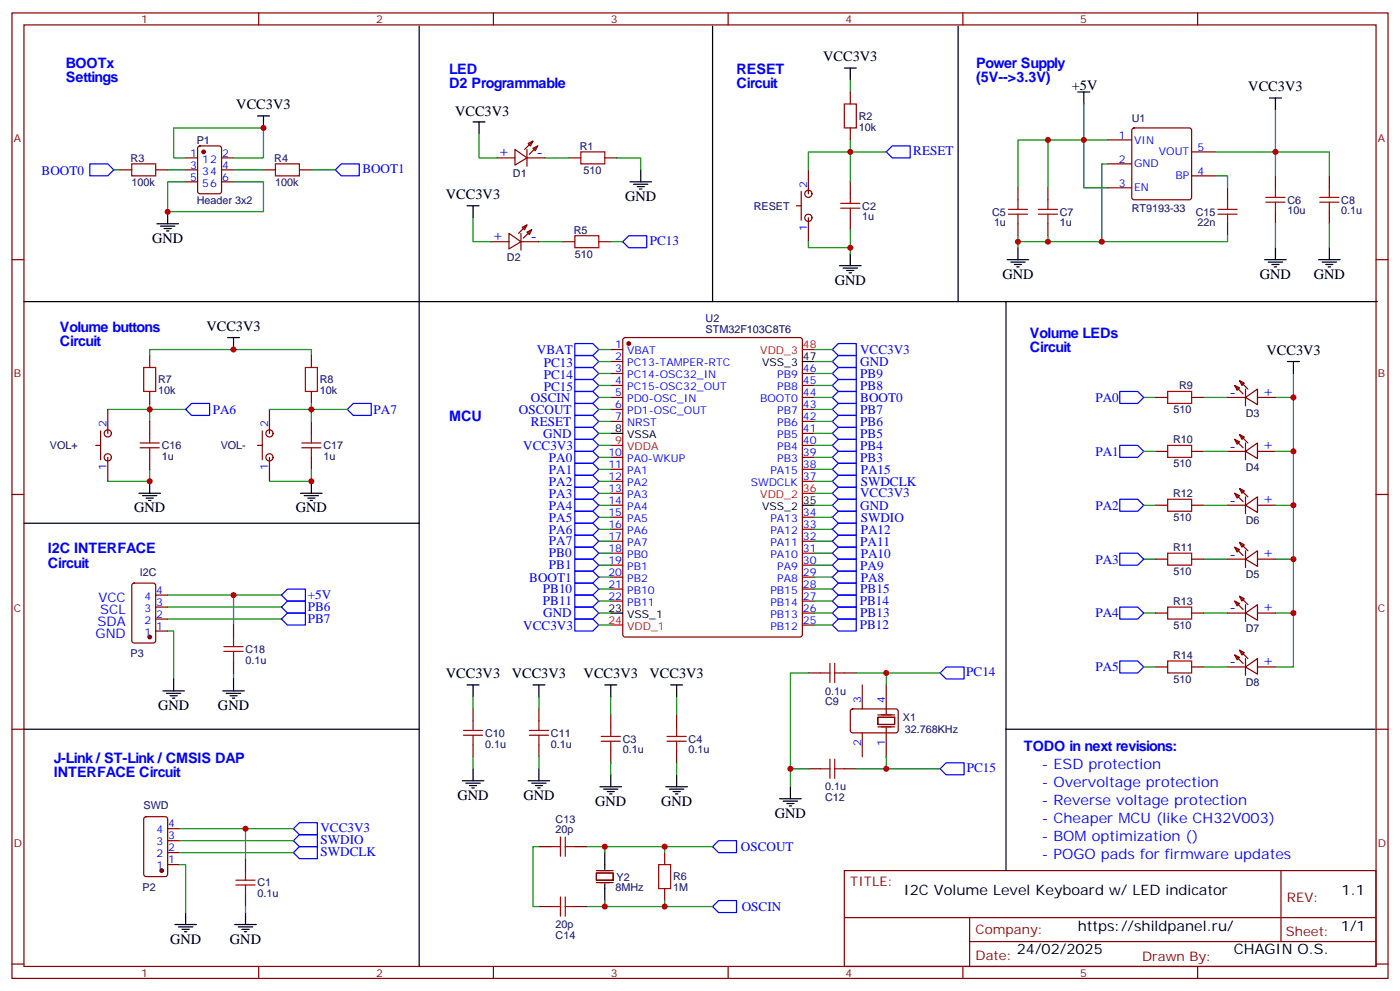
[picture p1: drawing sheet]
<svg xmlns="http://www.w3.org/2000/svg" width="412mm" height="292mm" viewBox="0 0 412 292" stroke-linecap="round" stroke-linejoin="round" font-family="sans-serif">
<g fill="none" stroke="#870000" stroke-width=".35">
<path d="M3.5 3.8h405.4v284.3h-405.4zM7.1 7.3h398.2v277.3h-398.2zM76.2 3.8v3.5M145.3 3.8v3.5M214.5 3.8v3.5M283.6 3.8v3.5M352.8 3.8v3.5M250.5 27.1v3.5M250.5 37.7v3.5M333.6 37.9l.5-.2h16.2l.5 .2 .2 .5v19.7l-.2 .5-.5 .2h-16.2l-.5-.2-.2-.5v-19.7zM35.3 50h3.5M45.9 50h3.5"/>
<path d="M54.7 46.5h3.5M54.7 50h3.5M54.7 53.6h3.5M58.4 43.2l.5-.2h5.7l.6 .4 .1 13-.5 .6-5.9 .1-.6-.5-.1-12.9zM65.3 46.5h3.5M65.3 50h3.5M65.3 53.6h3.5M77.6 50h3.5M88.2 50h3.5M146.4 46.5h5.3M151.7 44l3.5 2.5-3.5 2.1zM155.2 46.5h5.3"/>
<path d="M155.2 44v5M155.6 42.3l1.4-.7-.7 1.4zM157 43.7l1.4-.7-.7 1.4zM157 41.6l-2.5 2.4M158.4 43l-2.5 2.4M167.6 46.5h3.5M178.2 46.5h3.5M236 56.4v8.4M238.1 50v7.1M250.5 53.6v3.5M299.9 55.3v3.5M308.7 55.3v3.5"/>
<path d="M326.3 41.2h7.1M326.3 48.3h7.1M326.3 55.3h7.1M351 51.8h7.1M351 44.7h7.1M361.6 55.3v3.5M375.7 51.8v3.5M391.6 51.8v3.5M3.5 76.5h3.6M144.6 71.2h5.3M149.9 68.7l3.6 2.5-3.6 2.1zM153.5 71.2h5.2"/>
<path d="M153.5 68.7v5M153.8 67l1.4-.7-.7 1.4zM155.2 68.4l1.4-.7-.7 1.4zM155.2 66.3l-2.4 2.4M156.6 67.7l-2.4 2.4M165.8 71.2h3.5M176.4 71.2h3.5M234.6 60.6h1.4M238.1 64.1v7.1M250.5 64.1v3.6M299.9 65.9v3.5M308.7 65.9v3.5"/>
<path d="M361.6 65.9v3.5M375.7 62.4v3.5M391.6 62.4v3.5M405.3 76.5h3.6M183.7 99.6l.4-.2h51.6l.6 .4 .1 87.1-.5 .7h-51.8l-.6-.5-.1-87zM44.1 104.7v3.5M44.1 115.3v3.5M91.7 104.7v3.5M91.7 115.3v3.5M179.9 102.9h3.5M179.9 106.5h3.5M179.9 110h3.5"/>
<path d="M179.9 113.5h3.5M179.9 117.1h3.5M236.4 110h3.5M236.4 113.5h3.5M236.4 117.1h3.5M340.4 117.1h3.6M351 117.1h3.5M361.6 117.1h5.3M363.7 113.5l1.4 .7-.7 .7zM363.7 113.5l2.5 2.5M365.1 112.1l1.4 .7-.7 .7zM365.1 112.1l2.5 2.5"/>
<path d="M366.9 117.1l3.5-2.5v4.6zM366.9 114.6v4.9M370.4 117.1h5.3M28.2 131.2h1.4M29.6 126.9v8.5M31.7 120.6v7M31.7 134.7v7M44.1 124.1v3.5M44.1 134.7v3.5M75.8 131.2h1.5M77.3 126.9v8.5M79.4 120.6v7"/>
<path d="M79.4 134.7v7M91.7 124.1v3.5M91.7 134.7v3.5M179.9 120.6h3.5M179.9 124.1h3.5M179.9 134.7h3.5M179.9 138.2h3.5M236.4 120.6h3.5M236.4 124.1h3.5M236.4 134.7h3.5M236.4 138.2h3.5M236.4 131.2h3.5"/>
<path d="M236.4 127.6h3.5M340.4 132.9h3.6M351 132.9h3.5M361.6 132.9h5.3M363.7 129.4l1.4 .7-.7 .7zM363.7 129.4l2.5 2.5M365.1 128l1.4 .7-.7 .7zM365.1 128l2.5 2.5M366.9 132.9l3.5-2.4v4.5zM366.9 130.5v4.9M370.4 132.9h5.3M3.5 145.6h3.6"/>
<path d="M179.9 141.7h3.5M179.9 145.3h3.5M179.9 148.8h3.5M179.9 152.3h3.5M179.9 155.9h3.5M179.9 159.4h3.5M236.4 141.7h3.5M236.4 152.3h3.5M236.4 155.9h3.5M236.4 159.4h3.5M340.4 148.8h3.6M351 148.8h3.5"/>
<path d="M361.6 148.8h5.3M363.7 145.3l1.4 .7-.7 .7zM363.7 145.3l2.5 2.4M365.1 159.7l1.4 .7-.7 .7zM365.1 143.9l1.4 .7-.7 .7zM365.1 159.7l2.5 2.5M365.1 143.9l2.5 2.4M366.9 148.8l3.5-2.5v4.6zM366.9 146.3v5M370.4 148.8h5.3M405.3 145.6h3.6M39 171.9l.5-.2h5.7l.6 .5 .1 16.5-.5 .6-5.9 .1-.6-.5-.1-16.5z"/>
<path d="M45.9 178.8h3.5M45.9 175.3h3.5M179.9 162.9h3.5M179.9 166.4h3.5M179.9 170h3.5M179.9 173.5h3.5M179.9 177h3.5M236.4 162.9h3.5M236.4 166.4h3.5M236.4 170h3.5M236.4 173.5h3.5M236.4 177h3.5"/>
<path d="M340.4 164.7h3.6M351 164.7h3.5M361.6 164.7h5.3M363.7 161.1l1.4 .8-.7 .7zM363.7 177l1.4 .7-.7 .7zM363.7 161.1l2.5 2.5M363.7 177l2.5 2.5M365.1 175.6l1.4 .7-.7 .7zM365.1 175.6l2.5 2.5M366.9 164.7l3.5-2.5v4.6zM366.9 162.2v4.9M366.9 178.1v4.9"/>
<path d="M370.4 164.7h5.3M45.9 185.8h3.5M45.9 182.3h3.5M68.8 184.1v3.5M68.8 194.7v3.5M236.4 184.1h3.5M236.4 180.6h3.5M238.1 198.2h3.6M248.7 198.2h3.5M340.4 180.6h3.6M340.4 196.4h3.6M351 180.6h3.5"/>
<path d="M351 196.4h3.5M361.6 180.6h5.3M361.6 196.4h5.3M363.7 192.9l1.4 .7-.7 .7zM363.7 192.9l2.5 2.5M365.1 191.5l1.4 .7-.7 .7zM365.1 191.5l2.5 2.5M366.9 180.6l3.5-2.5v4.6zM366.9 196.4l3.5-2.4v4.5zM366.9 194v4.9M370.4 180.6h5.3M370.4 196.4h5.3"/>
<path d="M3.5 214.8h3.6M139.3 208.8v3.5M139.3 219.4v3.5M158.7 208.8v3.5M158.7 219.4v3.5M179.9 210.5v3.6M199.3 210.5v3.6M250.7 209l.5-.2h13l.4 .7-.1 5.9-.6 .4h-13l-.4-.7v-5.6zM254 201.7v7.1M254 215.8v7.1M258.6 211.2h4.9v2.2h-4.9zM258.6 210.5h4.9"/>
<path d="M258.6 214.1h4.9M261.1 201.7v8.5M261.1 214.4v8.5M405.3 214.8h3.6M179.9 221.1v3.5M199.3 221.1v3.5M238.1 226.4h3.6M248.7 226.4h3.5M42.6 240.7l.4-.2h5.7l.6 .5 .1 16.5-.5 .6-5.9 .1-.6-.5-.1-16.5zM49.4 254.6h3.5M49.4 251.1h3.5M49.4 247.6h3.5"/>
<path d="M49.4 244.1h3.5M72.3 252.9v3.5M158.7 249.3h3.6M169.3 249.3h3.6M175.7 257.1h4.9v2.1h-4.9zM175.7 256.4h4.9M175.7 259.9h4.9M195.8 251.1v3.5M248.7 256.4h156.6v28.2h-156.6zM377.3 256.4v20.9M72.3 263.5v3.5M158.7 267h3.6"/>
<path d="M169.3 267h3.6M195.8 261.7v3.5M248.7 270.2h156.5M285.6 277.3h119.6M285.6 270.2v14.2M3.5 283.9h3.6M76.2 284.6v3.5M145.3 284.6v3.5M214.5 284.6v3.5M283.6 284.6v3.5M352.8 284.6v3.5M405.3 283.9h3.6"/>
<circle cx="238.1" cy="57.1" r="1.06"/>
<circle cx="238.1" cy="64.1" r="1.06"/>
<circle cx="31.7" cy="127.6" r="1.06"/>
<circle cx="31.7" cy="134.7" r="1.06"/>
<circle cx="79.4" cy="127.6" r="1.06"/>
<circle cx="79.4" cy="134.7" r="1.06"/>
</g>
<g fill="none" stroke="#000" stroke-width=".35">
<path d="M123.5 7.7v276.9M209.9 7.7v81.1M282.2 7.7v81.1M75.8 34.1h3.6M77.6 34.1v3.6M139.3 35.9h3.6M141.1 35.9v3.5M248.7 20h3.5M250.5 20v3.6M317.5 27.1h3.5M319.3 27.1v3.5M373.9 28.9h3.6"/>
<path d="M375.7 28.9v3.5M185.6 53.6h6.3M186.6 54.3h4.3M187.7 55h2.1M188.4 55.7h.7M188.7 50v3.6M46.2 65.9h6.4M47.3 66.6h4.2M48.3 67.3h2.1M49 68h.7M49.4 62.4v3.5M137.6 60.6h3.5"/>
<path d="M139.3 60.6v3.5M247.3 78.2h6.3M248.4 79h4.2M249.4 79.7h2.1M250.5 74.7v3.5M296.7 76.5h6.3M297.7 77.2h4.3M298.8 77.9h2.1M299.5 78.6h.7M299.9 73v3.5M372.5 76.5h6.4M373.6 77.2h4.2"/>
<path d="M374.6 77.9h2.2M375.4 78.6h.7M375.7 73v3.5M388.4 76.5h6.4M389.5 77.2h4.2M390.5 77.9h2.1M391.2 78.6h.7M391.6 73v3.5M7.1 88.8h398.6M67 99.4h3.6M68.8 99.4v3.5M250.1 80.4h.7"/>
<path d="M296.3 88.8v167.6M236.4 106.5h3.5M379.2 106.5h3.6M381 106.5v3.5M179.9 127.6h3.5M7.1 154.1h116.4M40.9 145.3h6.4M42 146h4.2M43 146.7h2.2M43.7 147.4h.7M44.1 141.7v3.6M88.5 145.3h6.4"/>
<path d="M89.6 146h4.2M90.7 146.7h2.1M91.4 147.4h.7M91.7 141.7v3.6M236.4 148.8h3.5M51.2 200v3.5M68.8 200v3.5M179.9 180.6h3.5M7.1 214.8h116.4M48 203.5h6.3M49 204.2h4.3M50.1 204.9h2.1"/>
<path d="M50.8 205.6h.7M65.6 203.5h6.4M66.7 204.2h4.2M67.7 204.9h2.1M68.4 205.6h.7M137.6 201.7h3.5M139.3 201.7v3.5M157 201.7h3.5M158.7 201.7v3.5M178.2 201.7h3.5M179.9 201.7v3.5M197.6 201.7h3.5"/>
<path d="M199.3 201.7v3.5M296.3 214.8h108.7M136.2 229.9h6.3M137.2 230.6h4.3M138.3 231.4h2.1M139 232.1h.7M139.3 226.4v3.5M155.6 229.9h6.3M156.6 230.6h4.3M157.7 231.4h2.1M158.4 232.1h.7M158.7 226.4v3.5"/>
<path d="M176.7 231.7h6.4M177.8 232.4h4.2M178.9 233.1h2.1M179.6 233.8h.7M179.9 228.2v3.5M196.1 231.7h6.4M197.2 232.4h4.2M198.3 233.1h2.1M199 233.8h.7M199.3 228.2v3.5M229.7 235.2h6.3M230.7 235.9h4.2"/>
<path d="M231.8 236.6h2.1M232.5 237.3h.7M232.8 231.7v3.5M178.2 251.1v4.9M51.5 272.3h6.4M52.6 273h4.2M53.6 273.7h2.1M54.3 274.4h.7M54.7 268.7v3.6M69.1 272.3h6.4M70.2 273h4.2M71.3 273.7h2.1"/>
<path d="M72 274.4h.7M72.3 268.7v3.6M178.2 260.3v4.9"/>
</g>
<g fill="none" stroke="#008700" stroke-width=".35">
<path d="M141.1 39.4v7.1h5.3M250.5 23.6v3.5M319.3 30.6v24.7h7M375.7 32.4v19.4M33.5 50h1.8M49.4 50h5.3M54.7 53.6h-5.3v8.8h28.2v-8.8h-8.8M54.7 46.5h-3.5v-8.8h26.4v8.8h-8.8M68.8 50h8.8M91.7 50h7.1M160.5 46.5h7.1M181.7 46.5h7v3.5"/>
<path d="M238.1 50v-5.3h12.4v8.9M250.5 41.2v3.5h10.6M308.7 41.2v14.1M326.3 41.2h-26.4v14.1M326.3 48.3h-1.7v22.9M358.1 51.8h3.5v3.5M358.1 44.7h33.5v7.1M139.3 64.1v7.1h5.3M158.7 71.2h7.1M179.9 71.2h3.5M238.1 71.2v1.8h12.4v1.7M250.5 67.7v5.3"/>
<path d="M299.9 69.4v3.6M308.7 69.4v1.8M361.6 69.4v1.8h-61.7M375.7 65.9v7.1M391.6 65.9v7.1M44.1 104.7v-1.8h47.6v1.8M44.1 118.8v5.3M91.7 118.8v5.3M176.4 102.9h3.5M176.4 106.5h3.5M176.4 110h3.5M176.4 113.5h3.5"/>
<path d="M176.4 117.1h3.5M239.9 102.9h5.3M239.9 106.5h5.3M239.9 110h5.3M239.9 113.5h5.3M239.9 117.1h5.3M336.9 117.1h3.5M354.5 117.1h7.1M381 110v7.1h-5.3M381 117.1v15.8h-5.3M31.7 120.6h23M44.1 138.2v3.5h-12.4"/>
<path d="M79.4 120.6h22.9M91.7 138.2v3.5h-12.3M176.4 120.6h3.5M176.4 124.1h3.5M176.4 127.6h3.5M176.4 131.2h3.5M176.4 134.7h3.5M176.4 138.2h3.5M239.9 120.6h5.3M239.9 124.1h5.3M239.9 127.6h5.3M239.9 131.2h5.3"/>
<path d="M239.9 134.7h5.3M239.9 138.2h5.3M336.9 132.9h3.5M354.5 132.9h7.1M381 132.9v15.9h-5.3M176.4 141.7h3.5M176.4 145.3h3.5M176.4 148.8h3.5M176.4 152.3h3.5M176.4 155.9h3.5M176.4 159.4h3.5M239.9 141.7h5.3"/>
<path d="M239.9 145.3h5.3M239.9 148.8h5.3M239.9 152.3h5.3M239.9 155.9h5.3M239.9 159.4h5.3M336.9 148.8h3.5M354.5 148.8h7.1M381 148.8v15.9h-5.3M49.4 175.3h19.4v8.8M49.4 178.8h33.5M68.8 175.3h14.1M176.4 162.9h3.5"/>
<path d="M176.4 166.4h3.5M176.4 170h3.5M176.4 173.5h3.5M176.4 177h3.5M239.9 162.9h5.3M239.9 166.4h5.3M239.9 170h5.3M239.9 173.5h5.3M239.9 177h5.3M336.9 164.7h3.5M354.5 164.7h7.1M381 164.7v15.9h-5.3"/>
<path d="M49.4 185.8h1.8v14.2M49.4 182.3h33.5M68.8 198.2v1.8M176.4 184.1h3.5M176.4 180.6h3.5M238.1 198.2h-5.3v33.5M239.9 184.1h5.3M239.9 180.6h5.3M252.2 198.2h24.7M261.1 198.2v3.5M336.9 180.6h3.5M336.9 196.4h3.5"/>
<path d="M354.5 180.6h7.1M354.5 196.4h7.1M381 180.6v15.8h-5.3M139.3 205.2v3.6M158.7 205.2v3.6M179.9 205.2v5.3M199.3 205.2v5.3M139.3 222.9v3.5M158.7 222.9v3.5M179.9 224.6v3.6M199.3 224.6v3.6M232.8 226.4h5.3"/>
<path d="M252.2 226.4h24.7M261.1 222.9v3.5M52.9 244.1h19.4v8.8M52.9 254.6h1.8v14.1M52.9 247.6h33.5M52.9 251.1h33.5M72.3 244.1h14.1M158.7 249.3h-1.7v17.7h1.7M172.9 249.3h37M178.2 249.3v1.8M195.8 249.3v1.8M72.3 267v1.7"/>
<path d="M172.9 267h37M178.2 265.2v1.8M195.8 265.2v1.8"/>
</g>
<g fill="none" stroke="#a10000" stroke-width=".35">
<path d="M248.7 30.6h3.5v7.1h-3.5zM38.8 48.3h7.1v3.5h-7.1zM81.1 48.3h7.1v3.5h-7.1zM171.1 44.7h7.1v3.6h-7.1zM247.6 59.9h5.7M250.5 57.1v2.8M299.9 58.8v2.9M308.7 58.8v2.9M361.6 58.8v2.9M372.9 59.5h5.6M372.9 58.1h5.6M375.7 55.3v2.8"/>
<path d="M375.7 59.5v2.9M388.8 59.5h5.6M388.8 58.1h5.6M391.6 55.3v2.8M391.6 59.5v2.9M169.3 69.4h7.1v3.6h-7.1zM247.6 61.3h5.7M250.5 61.3v2.8M297 63.1h5.7M297 61.7h5.7M299.9 63.1v2.8M305.9 63.1h5.6"/>
<path d="M305.9 61.7h5.6M308.7 63.1v2.8M358.8 63.1h5.6M358.8 61.7h5.6M361.6 63.1v2.8M42.3 108.2h3.6v7.1h-3.6zM90 108.2h3.5v7.1h-3.5zM344 115.3h7v3.5h-7zM41.3 131.9h5.6M41.3 130.5h5.6M44.1 127.6v2.9M44.1 131.9v2.8"/>
<path d="M88.9 131.9h5.6M88.9 130.5h5.6M91.7 127.6v2.9M91.7 131.9v2.8M344 131.2h7v3.5h-7zM344 147h7v3.6h-7zM344 162.9h7v3.5h-7zM344 178.8h7v3.5h-7zM66 191.8h5.6M66 190.4h5.6M68.8 187.6v2.8M68.8 191.8v2.9"/>
<path d="M241.7 198.2h2.8M244.5 195.4v5.6M245.9 198.2h2.8M245.9 195.4v5.6M344 194.7h7v3.5h-7zM136.5 216.5h5.7M136.5 215.1h5.7M139.3 212.3v2.8M139.3 216.5v2.9M155.9 216.5h5.7M155.9 215.1h5.7M158.7 212.3v2.8"/>
<path d="M158.7 216.5v2.9M177.1 218.3h5.6M177.1 216.9h5.6M179.9 214.1v2.8M179.9 218.3v2.8M196.5 218.3h5.6M196.5 216.9h5.6M199.3 214.1v2.8M199.3 218.3v2.8M241.7 226.4h2.8M244.5 223.6v5.6M245.9 223.6v5.6"/>
<path d="M245.9 226.4h2.8M69.5 259.2h5.6M72.3 256.4v2.8M162.3 249.3h2.8M165.1 246.5v5.7M166.5 246.5v5.7M166.5 249.3h2.8M194 254.6h3.6v7.1h-3.6zM69.5 260.6h5.6M72.3 260.6v2.9M162.3 267h2.8M165.1 264.2v5.6"/>
<path d="M166.5 264.2v5.6M166.5 267h2.8"/>
</g>
<g fill="none" stroke="#00f" stroke-width=".35">
<path d="M26.5 48.3h5.2l1.8 1.7-1.8 1.8h-5.2zM98.8 50l1.7-1.7h5.3v3.5h-5.3zM261.1 44.7l1.7-1.7h5.3v3.5h-5.3zM185.2 69.4h5.3v3.6h-5.3l-1.8-1.8zM169.3 101.2h5.3l1.8 1.7-1.8 1.8h-5.3zM169.3 104.7h5.3l1.8 1.8-1.8 1.7h-5.3zM169.3 108.2h5.3l1.8 1.8-1.8 1.8h-5.3zM169.3 111.8h5.3l1.8 1.7-1.8 1.8h-5.3zM169.3 115.3h5.3l1.8 1.8-1.8 1.7h-5.3zM169.3 118.8h5.3l1.8 1.8-1.8 1.7h-5.3zM245.2 110l1.7-1.8h5.3v3.6h-5.3zM245.2 113.5l1.7-1.7h5.3v3.5h-5.3z"/>
<path d="M245.2 117.1l1.7-1.8h5.3v3.5h-5.3zM245.2 106.5l1.7-1.8h5.3v3.5h-5.3zM245.2 102.9l1.7-1.7h5.3v3.5h-5.3zM329.8 115.3h5.3l1.8 1.8-1.8 1.7h-5.3zM54.7 120.6l1.7-1.8h5.3v3.5h-5.3zM102.3 120.6l1.8-1.8h5.3v3.5h-5.3zM169.3 122.3h5.3l1.8 1.8-1.8 1.8h-5.3zM169.3 132.9h5.3l1.8 1.8-1.8 1.8h-5.3zM169.3 136.5h5.3l1.8 1.7-1.8 1.8h-5.3zM169.3 140h5.3l1.8 1.7-1.8 1.8h-5.3zM169.3 129.4h5.3l1.8 1.8-1.8 1.7h-5.3zM169.3 125.9h5.3l1.8 1.7-1.8 1.8h-5.3z"/>
<path d="M245.2 131.2l1.7-1.8h5.3v3.5h-5.3zM245.2 134.7l1.7-1.8h5.3v3.6h-5.3zM245.2 124.1l1.7-1.8h5.3v3.6h-5.3zM245.2 127.6l1.7-1.7h5.3v3.5h-5.3zM245.2 120.6l1.7-1.8h5.3v3.5h-5.3zM246.9 136.5h5.3v3.5h-5.3l-1.7-1.8zM329.8 131.2h5.3l1.8 1.7-1.8 1.8h-5.3zM169.3 143.5h5.3l1.8 1.8-1.8 1.7h-5.3zM169.3 147h5.3l1.8 1.8-1.8 1.8h-5.3zM169.3 150.6h5.3l1.8 1.7-1.8 1.8h-5.3zM169.3 154.1h5.3l1.8 1.8-1.8 1.7h-5.3zM169.3 157.6h5.3l1.8 1.8-1.8 1.7h-5.3z"/>
<path d="M245.2 155.9l1.7-1.8h5.3v3.5h-5.3zM245.2 159.4l1.7-1.8h5.3v3.5h-5.3zM245.2 152.3l1.7-1.7h5.3v3.5h-5.3zM245.2 141.7l1.7-1.7h5.3v3.5h-5.3zM245.2 145.3l1.7-1.8h5.3v3.5h-5.3zM245.2 148.8l1.7-1.8h5.3v3.6h-5.3zM329.8 147h5.3l1.8 1.8-1.8 1.8h-5.3zM82.9 178.8l1.8-1.8h5.3v3.6h-5.3zM82.9 175.3l1.8-1.8h5.3v3.5h-5.3zM169.3 171.7h5.3l1.8 1.8-1.8 1.8h-5.3zM169.3 164.7h5.3l1.8 1.7-1.8 1.8h-5.3zM169.3 161.1h5.3l1.8 1.8-1.8 1.8h-5.3z"/>
<path d="M169.3 175.3h5.3l1.8 1.7-1.8 1.8h-5.3zM169.3 168.2h5.3l1.8 1.8-1.8 1.7h-5.3zM169.3 178.8h5.3l1.8 1.8-1.8 1.7h-5.3zM245.2 173.5l1.7-1.8h5.3v3.6h-5.3zM245.2 162.9l1.7-1.8h5.3v3.6h-5.3zM245.2 166.4l1.7-1.7h5.3v3.5h-5.3zM246.9 175.3h5.3v3.5h-5.3l-1.7-1.8zM246.9 168.2h5.3v3.5h-5.3l-1.7-1.7zM329.8 162.9h5.3l1.8 1.8-1.8 1.7h-5.3zM329.8 178.8h5.3l1.8 1.8-1.8 1.7h-5.3zM82.9 182.3l1.8-1.7h5.3v3.5h-5.3zM169.3 182.3h5.3l1.8 1.8-1.8 1.7h-5.3z"/>
<path d="M245.2 184.1l1.7-1.8h5.3v3.5h-5.3zM245.2 180.6l1.7-1.8h5.3v3.5h-5.3zM278.7 196.4h5.3v3.6h-5.3l-1.8-1.8zM329.8 194.7h5.3l1.8 1.7-1.8 1.8h-5.3zM276.9 226.4l1.8-1.8h5.3v3.6h-5.3zM86.4 244.1l1.8-1.8h5.3v3.5h-5.3zM86.4 247.6l1.8-1.8h5.3v3.5h-5.3zM86.4 251.1l1.8-1.8h5.3v3.6h-5.3zM209.9 249.3l1.8-1.7h5.3v3.5h-5.3zM209.9 267l1.8-1.8h5.3v3.5h-5.3z"/>
</g>
<g fill="#870000" stroke="#870000" stroke-width=".35">
<circle cx="47.6" cy="256.4" r=".53"/>
<circle cx="60" cy="44.7" r=".53"/>
<circle cx="185.2" cy="101.2" r=".53"/>
<circle cx="44.1" cy="187.6" r=".53"/>
</g>
<path d="M236.4 102.9h3.5M179.9 131.2h3.5M236.4 145.3h3.5M179.9 184.1h3.5" fill="none" stroke="#f00" stroke-width=".35"/>
<g fill="#c00">
<circle cx="250.5" cy="73" r=".88"/>
<circle cx="250.5" cy="44.7" r=".88"/>
<circle cx="72.3" cy="244.1" r=".88"/>
<circle cx="49.4" cy="62.4" r=".88"/>
<circle cx="77.6" cy="37.7" r=".88"/>
<circle cx="178.2" cy="249.3" r=".88"/>
<circle cx="178.2" cy="267" r=".88"/>
<circle cx="195.8" cy="267" r=".88"/>
<circle cx="195.8" cy="249.3" r=".88"/>
<circle cx="308.7" cy="41.2" r=".88"/>
<circle cx="299.9" cy="71.2" r=".88"/>
<circle cx="308.7" cy="71.2" r=".88"/>
<circle cx="324.6" cy="71.2" r=".88"/>
<circle cx="319.3" cy="41.2" r=".88"/>
<circle cx="375.7" cy="44.7" r=".88"/>
<circle cx="232.8" cy="226.4" r=".88"/>
<circle cx="261.1" cy="226.4" r=".88"/>
<circle cx="261.1" cy="198.2" r=".88"/>
<circle cx="381" cy="132.9" r=".88"/>
<circle cx="381" cy="148.8" r=".88"/>
<circle cx="381" cy="164.7" r=".88"/>
<circle cx="381" cy="180.6" r=".88"/>
<circle cx="381" cy="117.1" r=".88"/>
<circle cx="68.8" cy="175.3" r=".88"/>
<circle cx="91.7" cy="120.6" r=".88"/>
<circle cx="91.7" cy="141.7" r=".88"/>
<circle cx="44.1" cy="141.7" r=".88"/>
<circle cx="44.1" cy="120.6" r=".88"/>
<circle cx="68.8" cy="102.9" r=".88"/>
</g>
<g font-size="4.2">
<text x="242.5" y="18">VCC3V3</text>
<text x="315.7" y="26.4">+5V</text>
<text x="367.7" y="26.8">VCC3V3</text>
<text x="69.6" y="32.1">VCC3V3</text>
<text x="134.1" y="34.1">VCC3V3</text>
<text x="131.3" y="58.6">VCC3V3</text>
<text x="184.1" y="59.2">GND</text>
<text x="44.8" y="71.5">GND</text>
<text x="245.9" y="83.9">GND</text>
<text x="295.3" y="82.1">GND</text>
<text x="371.1" y="82.1">GND</text>
<text x="387" y="82.1">GND</text>
<text x="60.8" y="97.3">VCC3V3</text>
<text x="373.1" y="104.4">VCC3V3</text>
<text x="39.5" y="150.9">GND</text>
<text x="87.1" y="150.9">GND</text>
<text x="131.3" y="199.6">VCC3V3</text>
<text x="150.8" y="199.6">VCC3V3</text>
<text x="171.9" y="199.6">VCC3V3</text>
<text x="191.3" y="199.6">VCC3V3</text>
<text x="46.6" y="209.1">GND</text>
<text x="64.2" y="209.1">GND</text>
<text x="134.8" y="235.6">GND</text>
<text x="154.2" y="235.6">GND</text>
<text x="175.3" y="237.3">GND</text>
<text x="194.7" y="237.3">GND</text>
<text x="228.2" y="240.9">GND</text>
<text x="266.2" y="263.5">I2C Volume Level Keyboard w/ LED indicator</text>
<text x="395.2" y="263.5">1.1</text>
<text x="317.5" y="274">https://shildpanel.ru/</text>
<text x="395" y="274">1/1</text>
<text x="50.1" y="277.9">GND</text>
<text x="67.7" y="277.9">GND</text>
<text x="299.5" y="281.1">24/02/2025</text>
<text x="363.5" y="281.1">CHAGIN O.S.</text>
</g>
<g font-size="4.2" fill="#00f">
<text x="19.4" y="20">BOOTx</text>
<text x="132.3" y="21.8">LED</text>
<text x="217" y="21.8">RESET</text>
<text x="287.5" y="20">Power Supply</text>
<text x="19.4" y="24.3">Settings</text>
<text x="132.3" y="26">D2 Programmable</text>
<text x="217" y="26">Circuit</text>
<text x="287.5" y="24.3">(5V--&gt;3.3V)</text>
<text x="146.7" y="45.9">+</text>
<text x="158" y="46.3">-</text>
<text x="145" y="70.6">+</text>
<text x="156.3" y="71">-</text>
<text x="17.6" y="97.6">Volume buttons</text>
<text x="17.6" y="101.9">Circuit</text>
<text x="303.4" y="99.4">Volume LEDs</text>
<text x="303.4" y="103.6">Circuit</text>
<text x="362.2" y="116.9">-</text>
<text x="371.9" y="116.5">+</text>
<text x="132.3" y="124.1">MCU</text>
<text x="362.2" y="132.7">-</text>
<text x="371.9" y="132.4">+</text>
<text x="362.2" y="148.6">-</text>
<text x="371.9" y="148.2">+</text>
<text x="14.1" y="162.9">I2C INTERFACE</text>
<text x="14.1" y="167.1">Circuit</text>
<text x="362.2" y="164.5">-</text>
<text x="371.9" y="164.1">+</text>
<text x="371.9" y="180">+</text>
<text x="362.2" y="180.4">-</text>
<text x="362.2" y="196.2">-</text>
<text x="371.9" y="195.9">+</text>
<text x="301.6" y="221.1">TODO in next revisions:</text>
<text x="15.9" y="224.6">J-Link / ST-Link / CMSIS DAP</text>
<text x="306.9" y="226.4">- ESD protection</text>
<text x="15.9" y="228.9">INTERFACE Circuit</text>
<text x="306.9" y="231.7">- Overvoltage protection</text>
<text x="306.9" y="237">- Reverse voltage protection</text>
<text x="306.9" y="242.3">- Cheaper MCU (like CH32V003)</text>
<text x="306.9" y="247.6">- BOM optimization ()</text>
<text x="306.9" y="252.9">- POGO pads for firmware updates</text>
</g>
<g font-size="3.9" fill="#00f">
<text x="269" y="45.6">RESET</text>
<text x="12.3" y="51.7">BOOT0</text>
<text x="106.7" y="50.9">BOOT1</text>
<text x="191.4" y="72.1">PC13</text>
<text x="158.2" y="104.2">VBAT</text>
<text x="253.3" y="104.1">VCC3V3</text>
<text x="253.4" y="107.7">GND</text>
<text x="160.2" y="108.1">PC13</text>
<text x="160.2" y="111.7">PC14</text>
<text x="253.4" y="111.3">PB9</text>
<text x="156.4" y="118.3">OSCIN</text>
<text x="160.2" y="115.2">PC15</text>
<text x="253.4" y="114.8">PB8</text>
<text x="253.4" y="118.3">BOOT0</text>
<text x="322.7" y="118.3">PA0</text>
<text x="62.7" y="122">PA6</text>
<text x="110.1" y="121.9">PA7</text>
<text x="152.9" y="121.8">OSCOUT</text>
<text x="156.4" y="125.4">RESET</text>
<text x="253.4" y="125.4">PB6</text>
<text x="253.4" y="121.9">PB7</text>
<text x="160" y="128.9">GND</text>
<text x="253.4" y="128.9">PB5</text>
<text x="154.2" y="132.5">VCC3V3</text>
<text x="161.7" y="136">PA0</text>
<text x="253.4" y="132.4">PB4</text>
<text x="253.4" y="136">PB3</text>
<text x="322.7" y="134.2">PA1</text>
<text x="161.7" y="139.5">PA1</text>
<text x="161.7" y="143">PA2</text>
<text x="253.5" y="139.6">PA15</text>
<text x="253.5" y="143.1">SWDCLK</text>
<text x="161.7" y="146.5">PA3</text>
<text x="253.3" y="146.5">VCC3V3</text>
<text x="161.7" y="150.1">PA4</text>
<text x="161.7" y="153.6">PA5</text>
<text x="253.4" y="150.1">GND</text>
<text x="253.5" y="153.7">SWDIO</text>
<text x="322.7" y="150.1">PA2</text>
<text x="161.7" y="157.1">PA6</text>
<text x="161.7" y="160.7">PA7</text>
<text x="253.4" y="160.7">PA11</text>
<text x="253.5" y="157.2">PA12</text>
<text x="161.7" y="167.7">PB1</text>
<text x="161.7" y="164.2">PB0</text>
<text x="253.4" y="167.8">PA9</text>
<text x="253.5" y="164.3">PA10</text>
<text x="322.7" y="166">PA3</text>
<text x="155.9" y="171.3">BOOT1</text>
<text x="253.5" y="171.3">PA8</text>
<text x="29" y="177.2">VCC</text>
<text x="90.7" y="176.5">+5V</text>
<text x="159.9" y="174.8">PB10</text>
<text x="159.9" y="178.3">PB11</text>
<text x="253.3" y="178.3">PB14</text>
<text x="253.4" y="174.8">PB15</text>
<text x="28.8" y="184.3">SDA</text>
<text x="29.5" y="180.7">SCL</text>
<text x="90.7" y="183.6">PB7</text>
<text x="90.7" y="180">PB6</text>
<text x="154.2" y="185.4">VCC3V3</text>
<text x="160" y="181.8">GND</text>
<text x="253.3" y="185.4">PB12</text>
<text x="253.4" y="181.8">PB13</text>
<text x="322.7" y="181.8">PA4</text>
<text x="28.1" y="187.8">GND</text>
<text x="322.7" y="197.7">PA5</text>
<text x="284.6" y="199.2">PC14</text>
<text x="284.8" y="227.4">PC15</text>
<text x="94.4" y="244.9">VCC3V3</text>
<text x="94.4" y="248.5">SWDIO</text>
<text x="94.4" y="252">SWDCLK</text>
<text x="218.3" y="250.6">OSCOUT</text>
<text x="218.5" y="268.3">OSCIN</text>
</g>
<g font-size="3.9" fill="#800">
<text x="250.5" y="261">TITLE:</text>
<text x="379.1" y="265.7">REV:</text>
<text x="287.4" y="275.2">Company:</text>
<text x="378.7" y="275.8">Sheet:</text>
<text x="287.4" y="282.9">Date:</text>
<text x="336.4" y="282.9">Drawn By:</text>
</g>
<g font-size="3.2" fill="#800">
<text x="41.6" y="6.8">1</text>
<text x="110.8" y="6.8">2</text>
<text x="179.9" y="6.8">3</text>
<text x="249.1" y="6.8">4</text>
<text x="318.2" y="6.8">5</text>
<text x="4.1" y="41.9">A</text>
<text x="405.9" y="41.9">A</text>
<text x="4.1" y="111.1">B</text>
<text x="405.9" y="111.1">B</text>
<text x="4.1" y="180.2">C</text>
<text x="405.9" y="180.2">C</text>
<text x="4.1" y="249.3">D</text>
<text x="405.9" y="249.3">D</text>
<text x="41.6" y="287.6">1</text>
<text x="110.8" y="287.6">2</text>
<text x="179.9" y="287.6">3</text>
<text x="249.1" y="287.6">4</text>
<text x="318.2" y="287.6">5</text>
</g>
<g font-size="3.2" fill="#000080">
<text x="252.9" y="35.3">R2</text>
<text x="333.4" y="35.9">U1</text>
<text x="252.9" y="38.4">10k</text>
<text x="38.5" y="47.6">R3</text>
<text x="58" y="42.4">P1</text>
<text x="80.8" y="47.6">R4</text>
<text x="170.8" y="44.1">R1</text>
<text x="151.1" y="52.1">D1</text>
<text x="171.9" y="51.2">510</text>
<text x="38.7" y="54.7">100k</text>
<text x="58" y="60">Header 3x2</text>
<text x="81.1" y="54.7">100k</text>
<text x="222.1" y="61.8">RESET</text>
<text x="254" y="64.9">1u</text>
<text x="254" y="61.7">C2</text>
<text x="292.3" y="63.5">C5</text>
<text x="312.2" y="63.5">C7</text>
<text x="333.4" y="62.4">RT9193-33</text>
<text x="352.2" y="63.5">C15</text>
<text x="379.2" y="63.1">10u</text>
<text x="379.2" y="60.1">C6</text>
<text x="395.1" y="63.1">0.1u</text>
<text x="395.1" y="60.1">C8</text>
<text x="169" y="68.8">R5</text>
<text x="292.8" y="66.7">1u</text>
<text x="312.2" y="66.7">1u</text>
<text x="352.8" y="66.7">22n</text>
<text x="149.3" y="76.8">D2</text>
<text x="169.3" y="75.9">510</text>
<text x="207.9" y="94.9">U2</text>
<text x="207.9" y="98.1">STM32F103C8T6</text>
<text x="46.6" y="112.9">R7</text>
<text x="94.2" y="112.9">R8</text>
<text x="46.6" y="116">10k</text>
<text x="94.2" y="116">10k</text>
<text x="347.3" y="114.7">R9</text>
<text x="345.7" y="121.7">510</text>
<text x="366.9" y="122.7">D3</text>
<text x="345.5" y="130.5">R10</text>
<text x="14.7" y="132.3">VOL+</text>
<text x="47.6" y="135.5">1u</text>
<text x="47.6" y="132.3">C16</text>
<text x="65" y="132.3">VOL-</text>
<text x="95.2" y="135.5">1u</text>
<text x="95.2" y="132.3">C17</text>
<text x="345.7" y="137.6">510</text>
<text x="366.9" y="138.6">D4</text>
<text x="345.5" y="146.4">R12</text>
<text x="345.7" y="153.5">510</text>
<text x="366.9" y="154.4">D6</text>
<text x="345.5" y="162.3">R11</text>
<text x="41.2" y="169.5">I2C</text>
<text x="345.7" y="169.4">510</text>
<text x="366.9" y="170.3">D5</text>
<text x="345.5" y="178.2">R13</text>
<text x="345.7" y="185.2">510</text>
<text x="366.9" y="186.2">D7</text>
<text x="38.4" y="193.6">P3</text>
<text x="72.3" y="195.4">0.1u</text>
<text x="72.3" y="192.3">C18</text>
<text x="345.5" y="194">R14</text>
<text x="345.7" y="201.1">510</text>
<text x="366.9" y="202.1">D8</text>
<text x="243" y="204.5">0.1u</text>
<text x="243" y="207.8">C9</text>
<text x="266" y="212.3">X1</text>
<text x="266.5" y="215.8">32.768KHz</text>
<text x="142.9" y="220.2">0.1u</text>
<text x="142.9" y="217">C10</text>
<text x="162.3" y="220.2">0.1u</text>
<text x="162.3" y="217">C11</text>
<text x="183.4" y="221.9">0.1u</text>
<text x="183.4" y="218.8">C3</text>
<text x="202.8" y="221.9">0.1u</text>
<text x="202.8" y="218.8">C4</text>
<text x="243" y="232.8">0.1u</text>
<text x="42.3" y="238.3">SWD</text>
<text x="243" y="236">C12</text>
<text x="163.7" y="245.5">20p</text>
<text x="163.7" y="242.2">C13</text>
<text x="42" y="262.4">P2</text>
<text x="75.8" y="261.1">C1</text>
<text x="181.3" y="262.5">8MHz</text>
<text x="181.6" y="259.4">Y2</text>
<text x="198.3" y="262.5">1M</text>
<text x="198.3" y="259.3">R6</text>
<text x="75.8" y="264.2">0.1u</text>
<text x="163.7" y="273.3">20p</text>
<text x="163.7" y="276.6">C14</text>
</g>
<g font-size="3.2" fill="#00f">
<text x="329.6" y="40.9">1</text>
<text x="56" y="46.1">1</text>
<text x="59.5" y="47.9">12</text>
<text x="65.4" y="46.1">2</text>
<text x="329.6" y="47.9">2</text>
<text x="334.1" y="42.3">VIN</text>
<text x="341.4" y="45.8">VOUT</text>
<text x="352.8" y="44.4">5</text>
<text x="56" y="49.7">3</text>
<text x="56" y="53.2">5</text>
<text x="59.5" y="51.4">34</text>
<text x="65.4" y="53.2">6</text>
<text x="65.4" y="49.7">4</text>
<text x="334.1" y="49.3">GND</text>
<text x="346.2" y="52.8">BP</text>
<text x="352.8" y="51.4">4</text>
<text x="59.5" y="55">56</text>
<text x="237.8" y="55.3" transform="rotate(-90 237.8 55.3)">2</text>
<text x="329.6" y="55">3</text>
<text x="334.1" y="56.4">EN</text>
<text x="237.8" y="67.9" transform="rotate(-90 237.8 67.9)">1</text>
<text x="181.3" y="102.6">1</text>
<text x="181.3" y="106.1">2</text>
<text x="184.7" y="104.4">VBAT</text>
<text x="184.7" y="107.9">PC13-TAMPER-RTC</text>
<text x="181.3" y="109.6">3</text>
<text x="181.3" y="113.2">4</text>
<text x="184.7" y="111.4">PC14-OSC32_IN</text>
<text x="228.9" y="111.4">PB9</text>
<text x="236.5" y="113.2">45</text>
<text x="236.5" y="109.6">46</text>
<text x="181.3" y="116.7">5</text>
<text x="184.7" y="114.9">PC15-OSC32_OUT</text>
<text x="184.7" y="118.5">PD0-OSC_IN</text>
<text x="223.9" y="118.5">BOOT0</text>
<text x="228.9" y="114.9">PB8</text>
<text x="236.5" y="116.7">44</text>
<text x="31.4" y="125.9" transform="rotate(-90 31.4 125.9)">2</text>
<text x="79" y="125.9" transform="rotate(-90 79 125.9)">2</text>
<text x="181.3" y="120.2">6</text>
<text x="181.3" y="123.8">7</text>
<text x="184.7" y="122">PD1-OSC_OUT</text>
<text x="184.7" y="125.5">NRST</text>
<text x="228.9" y="125.5">PB6</text>
<text x="228.9" y="122">PB7</text>
<text x="236.5" y="123.8">42</text>
<text x="236.5" y="120.2">43</text>
<text x="228.9" y="129">PB5</text>
<text x="236.5" y="130.8">40</text>
<text x="236.5" y="127.3">41</text>
<text x="179.2" y="134.3">10</text>
<text x="179.2" y="137.9">11</text>
<text x="184.7" y="136.1">PA0-WKUP</text>
<text x="228.9" y="136.1">PB3</text>
<text x="228.9" y="132.6">PB4</text>
<text x="236.5" y="137.9">38</text>
<text x="236.5" y="134.3">39</text>
<text x="31.4" y="138.5" transform="rotate(-90 31.4 138.5)">1</text>
<text x="79" y="138.5" transform="rotate(-90 79 138.5)">1</text>
<text x="179.2" y="141.4">12</text>
<text x="184.7" y="139.6">PA1</text>
<text x="184.7" y="143.2">PA2</text>
<text x="221.1" y="143.2">SWDCLK</text>
<text x="226.9" y="139.6">PA15</text>
<text x="236.5" y="141.4">37</text>
<text x="179.2" y="144.9">13</text>
<text x="179.2" y="148.4">14</text>
<text x="184.7" y="146.7">PA3</text>
<text x="179.2" y="152">15</text>
<text x="179.2" y="155.5">16</text>
<text x="184.7" y="150.2">PA4</text>
<text x="184.7" y="153.7">PA5</text>
<text x="226.9" y="153.7">PA13</text>
<text x="236.5" y="155.5">33</text>
<text x="236.5" y="152">34</text>
<text x="179.2" y="159">17</text>
<text x="184.7" y="157.3">PA6</text>
<text x="184.7" y="160.8">PA7</text>
<text x="226.9" y="160.8">PA11</text>
<text x="226.9" y="157.3">PA12</text>
<text x="236.5" y="159">32</text>
<text x="179.2" y="162.6">18</text>
<text x="179.2" y="166.1">19</text>
<text x="184.7" y="164.3">PB0</text>
<text x="184.7" y="167.9">PB1</text>
<text x="226.9" y="164.3">PA10</text>
<text x="229" y="167.9">PA9</text>
<text x="236.5" y="166.1">30</text>
<text x="236.5" y="162.6">31</text>
<text x="179.2" y="169.6">20</text>
<text x="179.2" y="173.1">21</text>
<text x="184.7" y="171.4">PB2</text>
<text x="229" y="171.4">PA8</text>
<text x="236.5" y="173.1">28</text>
<text x="236.5" y="169.6">29</text>
<text x="42.5" y="176.7">4</text>
<text x="46" y="178.4">3</text>
<text x="46" y="174.9">4</text>
<text x="179.2" y="176.7">22</text>
<text x="184.7" y="174.9">PB10</text>
<text x="184.7" y="178.4">PB11</text>
<text x="226.9" y="178.4">PB14</text>
<text x="226.9" y="174.9">PB15</text>
<text x="236.5" y="176.7">27</text>
<text x="42.5" y="183.7">2</text>
<text x="42.5" y="180.2">3</text>
<text x="46" y="185.5">1</text>
<text x="46" y="182">2</text>
<text x="226.9" y="185.5">PB12</text>
<text x="226.9" y="182">PB13</text>
<text x="236.5" y="183.7">25</text>
<text x="236.5" y="180.2">26</text>
<text x="42.5" y="187.3">1</text>
<text x="253.6" y="207" transform="rotate(-90 253.6 207)">3</text>
<text x="260.7" y="207" transform="rotate(-90 260.7 207)">4</text>
<text x="253.6" y="219.6" transform="rotate(-90 253.6 219.6)">2</text>
<text x="260.7" y="219.6" transform="rotate(-90 260.7 219.6)">1</text>
<text x="46.1" y="245.5">4</text>
<text x="49.6" y="243.7">4</text>
<text x="46.1" y="249">3</text>
<text x="49.6" y="250.8">2</text>
<text x="49.6" y="247.2">3</text>
<text x="46.1" y="256">1</text>
<text x="46.1" y="252.5">2</text>
<text x="49.6" y="254.3">1</text>
</g>
<g font-size="3.2" fill="#f00">
<text x="224" y="104.4">VDD_3</text>
<text x="236.5" y="102.6">48</text>
<text x="181.3" y="130.8">9</text>
<text x="184.7" y="132.6">VDDA</text>
<text x="224" y="146.7">VDD_2</text>
<text x="236.5" y="144.9">36</text>
<text x="179.2" y="183.7">24</text>
<text x="184.7" y="185.5">VDD_1</text>
</g>
<g font-size="3.2">
<text x="224.5" y="107.9">VSS_3</text>
<text x="236.5" y="106.1">47</text>
<text x="181.3" y="127.3">8</text>
<text x="184.7" y="129">VSSA</text>
<text x="236.5" y="148.4">35</text>
<text x="224.5" y="150.2">VSS_2</text>
<text x="179.2" y="180.2">23</text>
<text x="184.7" y="182">VSS_1</text>
</g>
</svg>
